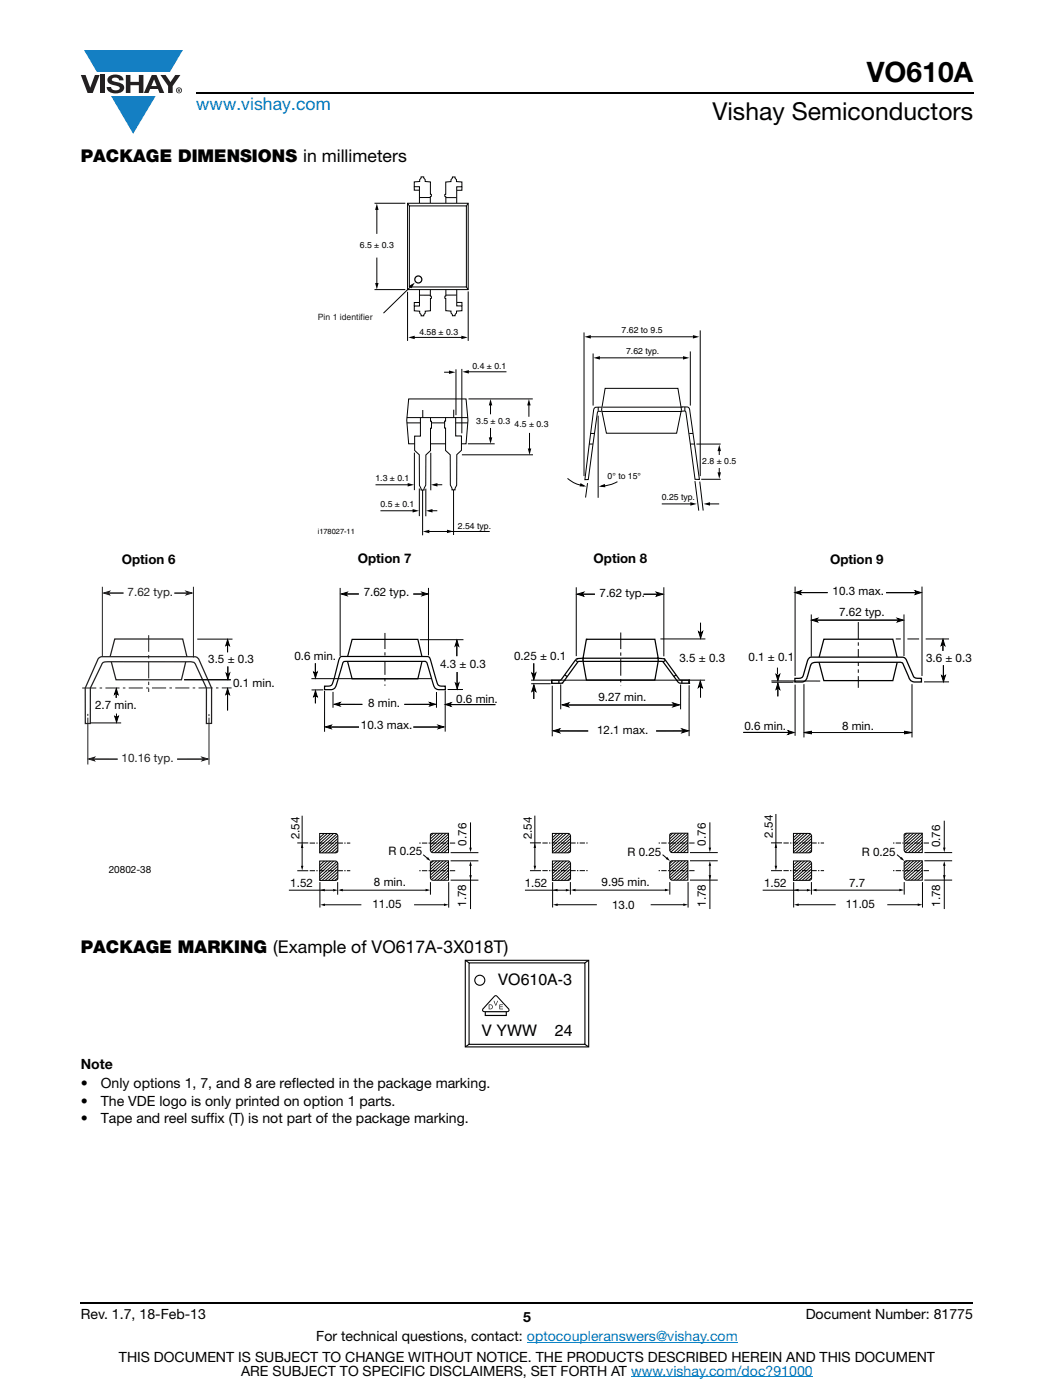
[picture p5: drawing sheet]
<svg xmlns="http://www.w3.org/2000/svg" width="210mm" height="279mm" viewBox="0 0 210 279" stroke-linecap="round" stroke-linejoin="round" font-family="sans-serif">
<g fill="#147fc3">
<path d="M16.8 10h19.7l-2.6 4.3h-1.1h-13.5z"/>
<path d="M22.2 19.2h8.9l-4.5 7.5z"/>
</g>
<g fill="#231f20">
<path d="M16.1 15h1l.9 2.5 .9-2.5h1l-1.4 3.6h-1z"/>
<path d="M20 15h.9v3.6h-.9z"/>
<path d="M21.8 15.3a2.1 2.1 0 0 1 2.7 .3l.1 .4h-.8a.79 .79 0 0 0-.7-.5 .79 .79 0 0 0-.8 .4l.2 .3 1 .2a1.08 1.08 0 0 1 1.3 1 1.08 1.08 0 0 1-1.1 1.2 1.73 1.73 0 0 1-2.4-1.2h.9a.96 .96 0 0 0 .8 .6 .96 .96 0 0 0 .9-.4 1.31 1.31 0 0 0-1.2-.6 1.03 1.03 0 0 1-1.1-.6 1.03 1.03 0 0 1 .2-1.1z"/>
<path d="M25.1 15h.9v1.3h1.7v-1.3h.9v3.6h-.9v-1.6h-1.7v1.6h-.9z"/>
<path d="M32 15h1l1 1.4 1-1.4h1l-1.6 2.2v1.4h-.9v-1.4z"/>
<path d="M30.7 15.9l.6 1.3h-1.1zM30.3 15l-1.6 3.6h.9l.4-.8h1.5l.3 .8h1l-1.6-3.6z"/>
<path d="M35.3 18a.46 .46 0 0 1 .9 0 .46 .46 0 0 1-.9 0zM35.1 18a.6 .6 0 0 0 1.2 0 .6 .6 0 0 0-1.2 0z"/>
<path d="M35.6 17.8h.2v.2h-.2zM35.5 17.7v.7h.1v-.3l.4 .3-.2-.3 .2-.2-.1-.2z"/>
</g>
<path d="M39.1 18.6h155M16.1 260h178" fill="none" stroke="#000" stroke-width=".36"/>
<path d="M105.1 267.9h42.1M125.9 274.8h36.3" fill="none" stroke="#007ec4" stroke-width=".2"/>
<path d="M63.4 35.2h83.5v71.6h-83.5z" fill="#fff"/>
<g fill="#000">
<path d="M75.2 40.6l.3 1.3h-.7zM74.8 56.5h.7l-.3 1.3zM81.4 67.3l1.3-.3v.7zM92 67l1.3 .3-1.3 .4zM118.4 71.4l1.3-.3v.7zM136.2 71.1l1.3 .3-1.3 .4zM81.3 96.4l1.3 .4-1.3 .3zM86 96.8l1.3-.4v.7zM97.9 79.6l.3 1.3h-.7zM97.5 87.3h.7l-.3 1.3zM105.5 79.6l.4 1.3h-.7zM105.3 89.5h.7l-.4 1.3z"/>
<path d="M115.8 96.4l1.1 .7h-1.3zM119.4 97.1l1.2-.5 .2 .7zM143.5 88.7l.3 1.3h-.7zM143.1 94.3h.7l-.3 1.2zM84.4 106.1l1.2-.4v.7zM89.2 105.7l1.2 .4-1.2 .3zM137.7 100.2l1.3 .4-1.3 .3zM140.4 100.6l1.2-.4v.7z"/>
</g>
<g fill="none" stroke="#000" stroke-width=".2">
<path d="M82.6 37.3v.7h1M85.8 39.4h-2.1M89 39.4h2.1M92.1 37.3v.7h-.9M74.7 57.8h6.2M74.7 40.6h6.2M75.2 41.7v5M75.2 51.4v5.3M81.3 40.6h12.1v17.2h-12.1zM81.3 58.2v9.8M81.3 40.6l.4 .5M81.7 41.1h11.3v16.2h-11.3z"/>
<path d="M82.2 56.9l-.3 .5M83.7 57.8v3.3h-1.1v.9l1.1 .1v.4l.3 .2v.3h.5l.3-.5v-.4l1.1-.1v-2.4l.1-.1 .1-.2-.1-.2h-.2v-1.3M83.7 58.9h2.1M85.8 40.5v-1.2l.2-.1v-.2v-.2h-.1v-2.5l-1.1-.1v-.4l-.3-.5h-.5v.3l-.3 .2v.4l-1.1 .1v1h1.1v3.2M88.9 40.5v-1.2l-.1-.1-.1-.2v-.2h.2v-2.5l1.1-.1v-.3l.3-.6h.5v.3l.3 .3v.3l1 .1v1h-1v3.2M91.1 58.9h-2.1M91.1 57.8v3.3h1v.9l-1 .1v.4l-.3 .2v.3h-.5l-.3-.5v-.4l-1.1-.1v-2.4l-.2-.1v-.2l.1-.2h.1v-1.3M93 57.3l.4 .5M93.4 40.6l-.4 .5M93.4 58.2v9.8M81.5 79.6h11.5l.4 4.3-.4 4.7h-11.5l-.4-4.7zM82.5 67.3h9.7"/>
<path d="M83.6 60.4h-1v.7M91.2 60.4h.9v.7M93.5 79.6h12.8M118.3 70.5v10.4M120.7 77.5h14.5l.7 4.3-.9 4.7h-14l-1-4.7zM137.7 70.1v10.8M74.9 96.7h6.6M81.2 84.4h12.1M82.7 90.3v7.5M84.3 91.8v15M84.3 81.8v5.4M84.3 89.1v1.5"/>
<path d="M85.9 90.4v7.4M90.5 91.8v15M90.5 81.8v5.3M90.5 89v1.6M92.1 90.8h14.2M93.3 88.6h5.4M97.8 80.7v2M97.8 85.4v2.1M105.5 80.7v2.5M105.6 86.4v3.3M113.2 95.5l1.5 1 1.8 .5M117.2 96.4l-.4 2.9"/>
<path d="M117.5 88.6h.8M117.8 86.5h.8M119.3 83v16.3M120 81.3h-.5a.79 .79 0 0 0-1.1 .9l-1.7 13.5h.7l1.8-13.3a.63 .63 0 0 1 .8-.3M120.1 82.1h15.9M120.2 81.3h15.9M123.2 96.1l-1.5 .7-1.8 .2M136 81.2h.5a.79 .79 0 0 1 1.1 .9l1.9 13.6h-.9l-1.8-13.4a.63 .63 0 0 0-.8-.3M137.5 86.5h.8M137.7 88.6h.7M138.6 96l.8 5.9M138.9 88.6h4.9"/>
<path d="M139.6 96.1l.7 5.8M139.9 95.6h3.9M143.5 89.6v4.8M85.5 106.1h12.2M132 100.6h5.8M141.4 100.6h2.1"/>
</g>
<path d="M88.9 83.3h2v3.7h1.2v2.9l-1 .8v6.1l-.3 1h-.6v-.4l-.4-.6v-6l-.9-.9v-4.5h-.2v-1.4h.2z" fill="#fff"/>
<path d="M88.9 83.3v.7h-.2v1.4h.2v4.5l.9 .9v6l.4 .6v.4h.6l.3-1v-6.1l1-.8v-2.9h-1.2v-3.7" fill="none" stroke="#000" stroke-width=".2"/>
<path d="M83.9 83.4h2v.7h.2v1.4h-.2v4.4l-.9 .9-.1 6-.3 .7v.3h-.6l-.3-.9-.1-6.1-.9-.9v-2.9h1.2z" fill="#fff"/>
<path d="M88.6 74.3h1.2M91 73.7v9.2M92.1 73.6v12.9M93.3 74.2h7.7M119.6 71.4h16.6M81.2 83.3h12.1M83.9 83.4v3.6h-1.2v2.9l.9 .9 .1 6.1 .3 .9h.6v-.3l.3-.7 .1-6 .9-.9v-4.4h.2v-1.4h-.2v-.7M86.5 96.7h1.7M119.3 81.2v.8M136.6 81.2v.8" fill="none" stroke="#000" stroke-width=".2"/>
<path d="M89.6 73.9l1.2 .4-1.2 .3zM92.2 74.2l1.3-.3v.6z" fill="#000"/>
<circle cx="83.4" cy="55.8" r=".7" fill="#fff"/>
<circle cx="83.4" cy="55.8" r=".7" fill="none" stroke="#000" stroke-width=".25"/>
<path d="M81.6 57.1l1.1-.7-.6 1.1z" fill="#000"/>
<path d="M82 57.2l-5.5 5.3" fill="none" stroke="#000" stroke-width=".2"/>
<path d="M143.2 90.9h.6v2.4h-.6z" fill="#fff"/>
<path d="M116.6 67.2l1.3-.3v.7zM138.2 66.9l1.3 .3-1.3 .4zM82.3 101.6l1.3 .3-1.3 .4zM85 101.9l1.3-.3v.7z" fill="#000"/>
<path d="M116.5 66.3v28.7M117.8 67.2h20.4M139.7 65.9v29.1M83.6 97.5v5.5M84.9 97.5v5.5M75.9 101.9h6.5M85.5 101.9h1.7" fill="none" stroke="#000" stroke-width=".2"/>
<path d="M16.4 110.2h177.5v71.6h-177.5z" fill="#fff"/>
<path d="M22.9 127.5h13.5l1 4.1-.3 .4-.9 3.7h-13.1l-.9-3.8-.4-.3z" fill="none" stroke="#231f20" stroke-width=".25"/>
<path d="M19.7 131.3l.5-.2h17.2h1.6l.3 .1 .3 .3 2.6 5.8v7.1h-1v-7.1l-2.1-4.6a.94 .94 0 0 0-1.2-.6h-16a1.33 1.33 0 0 0-1.6 .6l-2.3 4.6v7.1h-1v-7.1z" fill="#fff"/>
<path d="M19.7 131.3l.5-.2h17.2h1.6l.3 .1 .3 .3 2.6 5.8v7.1h-1v-7.1l-2.1-4.6a.94 .94 0 0 0-1.2-.6h-16a1.33 1.33 0 0 0-1.6 .6l-2.3 4.6v7.1h-1v-7.1z" fill="none" stroke="#231f20" stroke-width=".25"/>
<path d="M17.5 143.2v9.4M35.3 151.5h5.5M41.7 143.2v9.4" fill="none" stroke="#231f20" stroke-width=".2"/>
<path d="M40.3 151.1l1.2 .4-1.2 .3 .3-.3z" fill="#231f20"/>
<path d="M18.3 151.5h5.2M40.3 151.1l1.2 .4-1.2 .3 .3-.3z" fill="none" stroke="#231f20" stroke-width=".2"/>
<path d="M17.7 151.5l1.2-.4-.3 .4 .3 .3z" fill="#231f20"/>
<path d="M17.5 142.5v.4M17.7 151.5l1.2-.4-.3 .4 .3 .3zM41.7 142.5v.4" fill="none" stroke="#231f20" stroke-width=".2"/>
<path d="M29.7 126.8v11.3" fill="none" stroke="#231f20" stroke-width=".2" stroke-dasharray="3.3 .7 .7 .7" stroke-linecap="butt"/>
<path d="M37.1 118l1.2 .4-1.2 .3 .3-.3z" fill="#231f20"/>
<path d="M20.4 117.1v13.9M37.1 118l1.2 .4-1.2 .3 .3-.3z" fill="none" stroke="#231f20" stroke-width=".2"/>
<path d="M20.7 118.4l1.2-.4-.3 .4 .3 .3z" fill="#231f20"/>
<path d="M20.7 118.4l1.2-.4-.3 .4 .3 .3zM21.4 118.4h3.2M34.8 118.4h2.8M38.6 117.1v14.1" fill="none" stroke="#231f20" stroke-width=".2"/>
<path d="M70.2 127.6h13.2l.9 3.9-.9 4h-13.2l-1-4z" fill="none" stroke="#000" stroke-width=".24"/>
<path d="M67.9 117.3v13.6M68.1 118.5l1.2-.3-.3 .3 .2 .4zM68.8 118.5h2.8M82.4 118.6h2M84.2 118.2l1.1 .3-1.1 .4 .3-.4zM87.1 138.1v3.1M66.7 140.6l1.2-.4-.3 .4 .2 .3zM67.3 140.6h5M80.7 140.6h5.5M85.7 140.2l1.2 .4-1.2 .3 .3-.3z" fill="none" stroke="#000" stroke-width=".2"/>
<path d="M68.1 118.5l1.2-.3-.3 .3 .2 .4zM84.2 118.2l1.1 .3-1.1 .4 .3-.4zM66.7 140.6l1.2-.4-.3 .4 .2 .3zM85.7 140.2l1.2 .4-1.2 .3 .3-.3z" fill="#000"/>
<path d="M76.8 126.3v10.5" fill="none" stroke="#000" stroke-width=".2" stroke-dasharray="3.2 .6 .6 .6" stroke-linecap="butt"/>
<path d="M67.9 131.1l17.5-.1 .4 .5 1.4 4.9a.76 .76 0 0 0 .9 .5h.7v.7h-1.4a1.25 1.25 0 0 1-1-1.2l-1.1-3.8-.3-.6h-15.6l-.9 .1-1.4 4.6a1.11 1.11 0 0 1-1 .9h-1.4v-.7a1.27 1.27 0 0 0 1.6-.5l1.3-4.7z" fill="#fff"/>
<path d="M67.9 131.1l17.5-.1 .4 .5 1.4 4.9a.76 .76 0 0 0 .9 .5h.7v.7h-1.4a1.25 1.25 0 0 1-1-1.2l-1.1-3.8-.3-.6h-15.6l-.9 .1-1.4 4.6a1.11 1.11 0 0 1-1 .9h-1.4v-.7a1.27 1.27 0 0 0 1.6-.5l1.3-4.7z" fill="none" stroke="#000" stroke-width=".24"/>
<g fill="none" stroke="#000" stroke-width=".2">
<path d="M85.5 117.3v13.5M115 117.2v13.7M115.1 118.6l1.4-.4-.4 .4 .3 .4zM116 118.6h2.7M128.4 118.6h2.9M130.9 118.2l1.3 .4-1.3 .4 .4-.4zM132.4 117.2v13.8M158.6 118.3l1.2-.4-.3 .4 .3 .3zM159.3 118.3h5.8M176.8 118.3h6.2M182.5 117.9l1.3 .4-1.2 .3 .3-.3zM62.1 135.4h24"/>
<path d="M62.6 134.1l.3 .3 .4-.3-.4 1.2zM62.9 132.4v2.1M62.9 138.4v2M62.9 137.9l.4 1.1-.4-.3-.3 .3zM64.5 137.7h-2.3M64.7 137.9v8.1M66.4 138.1v3.1M83.8 127.7h8.6M88.8 137.8v8.2M90.8 136.3l.4 .3 .4-.3-.4 1.2zM91.1 128.3v2.6M91.1 127.8l.4 1.2-.4-.3-.3 .2z"/>
<path d="M91.2 134.1v2.6M92.4 137.6h-3.1M105.9 135.7h34.8M106.1 134.3l.4 .3 .4-.3-.4 1.3zM106.5 132.4v2.4M106.5 137.3v2.2M106.5 136.7l.4 1.3-.4-.3-.4 .3zM109.8 136.5h-3.8M110.2 136.8v10.1M111.9 136.6v5M131.7 127.5h9M135.8 136.6v5"/>
<path d="M137.5 136.8v10.1M139.4 126.1l.4 .3 .4-.4-.4 1.4zM139.7 135.9l.4 1.4-.4-.4-.4 .3zM139.7 124.3v2.4M139.7 136.8v2.4M161.8 122.6v8.4M161.9 123.8l1.2-.4-.3 .4 .3 .3zM162.7 123.8h16.8M179 123.4l1.2 .4-1.2 .3 .3-.3zM64.9 145.1l1.2-.4-.3 .4 .3 .3zM65.6 145.1h6M82.5 145.1h5.4"/>
<path d="M87.4 144.7l1.2 .4-1.2 .3 .3-.3zM88.8 140.6l1.2-.4-.3 .4 .3 .4zM89.5 140.6h9.3M110.4 145.9l1.3-.4-.4 .4 .4 .4zM111.1 145.9h6.2M112.2 140.7l1.3-.4-.4 .4 .4 .4zM113.2 140.7h21.6M130.9 145.9h5.5M134.2 140.3l1.3 .4-1.3 .4 .4-.4zM136 145.5l1.3 .4-1.3 .4 .3-.4zM160.4 146.2l1.5-.3v.5zM161.9 146.2h19.4"/>
<path d="M180.4 145.9l1.6 .3-1.6 .2z"/>
</g>
<g fill="#000">
<path d="M115.1 118.6l1.4-.4-.4 .4 .3 .4zM130.9 118.2l1.3 .4-1.3 .4 .4-.4zM158.6 118.3l1.2-.4-.3 .4 .3 .3zM182.5 117.9l1.3 .4-1.2 .3 .3-.3zM62.9 138.4v2zM62.6 134.1l.3 .3 .4-.3-.4 1.2zM62.9 137.9l.4 1.1-.4-.3-.3 .3zM91.1 127.8l.4 1.2-.4-.3-.3 .2zM90.8 136.3l.4 .3 .4-.3-.4 1.2zM106.1 134.3l.4 .3 .4-.3-.4 1.3zM106.5 136.7l.4 1.3-.4-.3-.4 .3zM139.7 135.9l.4 1.4-.4-.4-.4 .3z"/>
<path d="M139.4 126.1l.4 .3 .4-.4-.4 1.4zM161.9 123.8l1.2-.4-.3 .4 .3 .3zM179 123.4l1.2 .4-1.2 .3 .3-.3zM64.9 145.1l1.2-.4-.3 .4 .3 .3zM87.4 144.7l1.2 .4-1.2 .3 .3-.3zM88.8 140.6l1.2-.4-.3 .4 .3 .4zM110.4 145.9l1.3-.4-.4 .4 .4 .4zM112.2 140.7l1.3-.4-.4 .4 .4 .4zM134.2 140.3l1.3 .4-1.3 .4 .4-.4zM136 145.5l1.3 .4-1.3 .4 .3-.4zM160.4 146.2l1.5-.3v.5zM180.4 145.9l1.6 .3-1.6 .2z"/>
</g>
<g fill="none" stroke="#000" stroke-width=".25">
<path d="M110 136.4h1.9M110 135.8h1.8M110.1 135.6v.9M110.1 136.4h.1M111.5 135.8v.6M112.1 136.3h.1M112.4 136.1l-.5 .3M112.6 135.8h.1M112.7 134.7l.4 .3M114.8 131.8l.5 .3M115.1 131.5h.1M115.3 132.1l.2-.1h16.6l.2 .1 3.1 4.1 2.1 .1"/>
<path d="M115.3 132.1l-3 4M116.2 131.4h.1M116.2 131.7h.1M116.9 127.6h.1M117 127.6h13.6l.7 3.8h-15zM117 127.6h.1M131.3 131.4l1.1 .1 .3 .2M131.3 131.4v.6M131.3 131.9l-.7 3.8h-13.6l-.7-4.3-1.3 .1-3.1 4.2-.2 .1M132.5 131.5h.1M132.7 131.7l2.8 3.9 .3 .1M132.8 131.8l-.5 .3"/>
<path d="M134.9 134.7l-.5 .3M134.9 135.8h.1M135.8 135.7h1.7M136 135.7v.6M137.5 135.7h.1M137.5 136.3h.1M137.5 135.6v.8M164.3 127.6h13.8l1 4.1-1 4.1h-13.8l-1-4.1z"/>
</g>
<path d="M123.8 126.2v10.7" fill="none" stroke="#000" stroke-width=".2" stroke-dasharray="3.3 .7 .7 .7" stroke-linecap="butt"/>
<path d="M171.2 124.1v13.2" fill="none" stroke="#000" stroke-width=".2" stroke-dasharray="3.4 .7 .7 .7" stroke-linecap="butt"/>
<path d="M161.4 131.4l.4-.3 18.4 .1 .6 .4 1.3 3.2a.8 .8 0 0 0 1 .6h.7v.7h-1.4a1.39 1.39 0 0 1-1.2-1.3l-.9-2a.63 .63 0 0 0-.8-.6h-16a1.52 1.52 0 0 0-1.8 .6l-.7 2.3a1.16 1.16 0 0 1-1 1h-1.4v-.7a1.33 1.33 0 0 0 1.6-.6l.9-3z" fill="#fff"/>
<path d="M161.7 132.8a.97 .97 0 0 1 1.1-.6h16.7a.63 .63 0 0 1 .8 .6l1 2.3a1.19 1.19 0 0 0 1.1 1h1.4v-.7a1.33 1.33 0 0 1-1.7-.6l-1.3-3.2-.6-.4-18.4-.1-.4 .3-.3 .4-.9 3a.8 .8 0 0 1-.9 .6h-.7v.7h1.4a1.16 1.16 0 0 0 1-1" fill="none" stroke="#000" stroke-width=".25"/>
<g fill="none" stroke="#000" stroke-width=".2">
<path d="M158.6 117.1v17.8M183.9 117.1v17.8M153.9 135.9h9.7M154.8 134.6l.4 .3 .3-.3-.3 1.2zM155.1 133.2v1.4M155.2 137v2M155.2 136.4l.4 1.2-.4-.3-.4 .3zM158.3 136.2h-4.4M158.6 136.6v10.2M160.4 136.5v10.7M179.7 127.5h-1M180.3 122.6v8.3"/>
<path d="M181.9 136.5v10.7M183.3 127.5h-2.3M187.8 134.8l.4 .3 .4-.3-.4 1.2zM188.1 128.2v1.7M188.1 127.6l.4 1.3-.4-.4-.4 .3zM188.2 132.8v2.6M189.3 136.1h-5M189.3 127.5h-4.6M148.3 146.2h9.4M157.2 145.8l1.2 .4-1.2 .4 .3-.4zM59.3 173.8h2.2M59.3 168.2h2.2"/>
<path d="M60.3 162.8v10.3M63.8 171.8h3.1l.3 .2 .2 .3v3l-.1 .3-.3 .1h-3.2zM63.8 166.3h3.1l.3 .2 .2 .3v3l-.1 .3-.3 .1h-3.2zM63.8 176v5.1M64.8 171.8l-1.1 .9M64.8 166.3l-1.1 .9M65.4 166.3l-1.7 1.5M65.4 171.8l-1.7 1.5M66 166.3l-2.3 2.1M66 171.8l-2.3 2.1M66.6 166.3l-2.9 2.6M66.6 171.8l-2.9 2.6"/>
<path d="M67.3 166.3l-3.6 3.2M67.3 171.8l-3.6 3.2M67.4 176v2.6M67.4 175.1l-.7 .7M67.4 174.5l-1.3 1.3M67.4 174l-1.9 1.8M67.4 173.4l-2.6 2.4M67.4 172.8l-3.2 3M67.4 172.2l-3.7 3.4M67.4 169.6l-.7 .7M67.4 169l-1.3 1.3M67.4 168.5l-1.9 1.8"/>
<path d="M67.4 167.9l-2.6 2.4M67.4 167.3l-3.2 3M67.4 166.7l-3.7 3.4M67.9 177.7h17.4M84.4 170.6l.9 .8M85.9 176v2.6M86 166.4l.3-.1h3.2v3.9h-3.2l-.3-.2-.1-.3v-3zM86 171.9l.3-.1h3.2v3.9h-3.2l-.3-.2-.1-.3v-3zM86.5 171.7l-.7 .7M86.5 166.2l-.7 .7M87.2 171.7l-1.4 1.3M87.2 166.2l-1.4 1.3"/>
<path d="M87.8 171.7l-2 1.8M87.8 166.2l-2 1.8M88.4 171.7l-2.6 2.4M88.4 166.2l-2.6 2.4M89.1 171.7l-3.3 3M89.1 166.2l-3.3 3M89.5 176.1v5M89.5 174.8l-1 .9M89.5 172.5l-3.6 3.2M89.5 173.1l-2.9 2.6M89.5 173.6l-2.3 2.1M89.5 174.2l-1.6 1.5"/>
<path d="M89.5 171.9l-3.7 3.4M89.5 169.3l-1 .9M89.5 167l-3.6 3.2M89.5 167.6l-2.9 2.6M89.5 168.1l-2.3 2.1M89.5 168.7l-1.6 1.5M89.5 166.4l-3.7 3.4M89.9 175.7h5.5M89.9 171.8h5.5M89.9 170.2h5.5M93.9 164.1v5.2M93.9 172.5v8.9"/>
<path d="M64.5 180.6h24.4"/>
</g>
<g fill="#000">
<path d="M154.8 134.6l.4 .3 .3-.3-.3 1.2zM155.2 136.4l.4 1.2-.4-.3-.4 .3zM188.1 128.2v1.7zM188.1 127.6l.4 1.3-.4-.4-.4 .3zM187.8 134.8l.4 .3 .4-.3-.4 1.2zM157.2 145.8l1.2 .4-1.2 .4 .3-.4zM60 172.8h.5l-.2 .9zM60.3 168.3l.2 .9h-.5zM67.5 177.6l.9-.2v.5zM84.9 177.4l.9 .2-.9 .3zM85.4 171l.5 .8-.9-.4zM93.6 169.2h.5l-.2 .9z"/>
<path d="M93.6 174.7h.5l-.2 .9zM93.9 171.9l.2 .9h-.5zM63.9 180.6l.9-.3v.5zM88.6 180.3l.9 .3-.9 .2z"/>
</g>
<path d="M61.8 173.8h8.1M61.8 168.3h8.1M90.8 168.3h-7.4M90.8 173.8h-7.4" fill="none" stroke="#000" stroke-width=".2" stroke-dasharray="1.1 .3 .3 .3" stroke-linecap="butt"/>
<path d="M72.1 180.1h10.5v1.1h-10.5z" fill="#fff"/>
<g fill="none" stroke="#000" stroke-width=".2">
<path d="M153.8 173.8h2.2M153.8 168.2h2.2M154.8 162.4v10.7M158.3 171.8h3.1l.3 .1 .2 .4v3l-.1 .3-.3 .1h-3.2zM158.3 166.3h3.1l.3 .1 .2 .4v3l-.1 .3-.3 .1h-3.2zM158.3 176v5.1M159.3 171.8l-1.1 .9M159.3 166.3l-1.1 .9M159.9 171.8l-1.7 1.5M159.9 166.3l-1.7 1.5M160.5 171.8l-2.3 2.1M160.5 166.3l-2.3 2.1"/>
<path d="M161.1 171.8l-2.9 2.6M161.1 166.3l-2.9 2.6M161.9 171.8l-3.7 3.2M161.9 166.3l-3.7 3.2M161.9 176v2.5M161.9 175.1l-.7 .7M161.9 174.5l-1.3 1.3M161.9 174l-1.9 1.8M161.9 173.4l-2.6 2.4M161.9 172.8l-3.2 3M161.9 172.2l-3.7 3.4M161.9 169.6l-.7 .7"/>
<path d="M161.9 169l-1.3 1.3M161.9 168.5l-1.9 1.8M161.9 167.9l-2.6 2.4M161.9 167.3l-3.2 3M161.9 166.7l-3.7 3.4M162.4 177.6h17.4M178.9 170.6l.9 .7M180.4 176v2.5M180.5 166.4l.3-.1h3.2v3.9h-3.2l-.3-.2-.1-.3v-3.1zM180.5 171.9l.3-.1h3.2v3.9h-3.2l-.3-.2-.1-.3v-3.1zM181 171.7l-.7 .7M181 166.2l-.7 .7"/>
<path d="M181.7 171.7l-1.4 1.3M181.7 166.2l-1.4 1.3M182.3 166.2l-2 1.8M182.3 171.7l-2 1.8M182.9 166.2l-2.6 2.4M182.9 171.7l-2.6 2.4M183.6 166.2l-3.3 3M183.6 171.7l-3.3 3M184 176v5.1M184 174.8l-1 .9M184 172.5l-3.6 3.2M184 173.1l-2.9 2.6"/>
<path d="M184 173.6l-2.3 2.1M184 174.2l-1.6 1.5M184 171.9l-3.7 3.4M184 169.3l-1 .9M184 167l-3.6 3.2M184 167.5l-2.9 2.7M184 168.1l-2.3 2.1M184 168.7l-1.6 1.5M184 166.4l-3.7 3.3M184.4 175.6h5.5M184.4 171.8h5.5M184.4 170.2h5.5"/>
<path d="M188.4 163.8v5.5M188.4 172.5v8.9M159 180.6h24.4"/>
</g>
<path d="M156.3 173.8h8.1M156.3 168.2h8.1M185.3 168.2h-7.4M185.3 173.8h-7.4" fill="none" stroke="#000" stroke-width=".2" stroke-dasharray="1.1 .3 .3 .3" stroke-linecap="butt"/>
<path d="M154.5 172.8h.5l-.2 .9zM154.8 168.3l.2 .9h-.5zM162 177.6l.9-.2v.5zM179.4 177.4l.9 .2-.9 .3zM179.9 171l.5 .8-.9-.4zM188.1 169.2h.5l-.2 .9zM188.1 174.7h.5l-.2 .9zM188.4 171.9l.2 .9h-.5zM158.4 180.6l.9-.3v.5zM183.1 180.3l.9 .3-.9 .2z" fill="#000"/>
<path d="M166.7 180.1h10.3v1.1h-10.3z" fill="#fff"/>
<g fill="#000">
<path d="M63.9 177.6l.9-.2v.5zM66.5 177.4l.9 .3-.9 .2zM106.4 172.8h.5l-.2 .9zM106.7 168.3l.2 .9h-.5zM113.9 177.6l.9-.2v.5zM132.6 177.4l1 .2-1 .3zM133.1 171l.6 .8-.9-.4zM141.4 169.2h.5l-.3 .9zM141.4 174.7h.5l-.3 .9zM141.6 171.9l.3 .9h-.5zM158.4 177.6l.9-.2v.5zM161 177.4l.9 .3-.9 .2z"/>
<path d="M110.3 180.6l.9-.3v.5zM136.3 180.3l.9 .3-.9 .2z"/>
</g>
<g fill="none" stroke="#000" stroke-width=".2">
<path d="M57.6 177.7h8.9M105.7 173.8h2.2M105.7 168.2h2.2M106.7 162.8v10.3M110.2 171.8h3.2l.2 .1 .2 .4v3l-.1 .3-.3 .1h-3.2zM110.2 166.3h3.2l.2 .1 .2 .4v3l-.1 .3-.3 .1h-3.2zM110.2 176v5.1M111.2 171.8l-1.1 .9M111.2 166.3l-1.1 .9M111.8 171.8l-1.7 1.5M111.8 166.3l-1.7 1.5M112.4 171.8l-2.3 2.1"/>
<path d="M112.4 166.3l-2.3 2.1M113 171.8l-2.9 2.6M113 166.3l-2.9 2.6M113.8 171.8l-3.7 3.2M113.8 166.3l-3.7 3.2M113.8 176v2.5M113.9 175.1l-.8 .7M113.9 174.5l-1.4 1.3M113.9 174l-2 1.8M113.9 173.4l-2.7 2.4M113.9 172.8l-3.3 3M113.9 172.2l-3.8 3.4"/>
<path d="M113.9 169.6l-.8 .7M113.9 169l-1.4 1.3M113.9 168.5l-2 1.8M113.9 167.9l-2.7 2.4M113.9 167.3l-3.3 3M113.9 166.7l-3.8 3.4M114.4 177.6h18.6M132.2 170.6l.9 .7M133.6 176v2.5M133.7 166.4l.3-.1h3.2v3.9h-3.1l-.3-.2-.2-.3v-3.1zM133.7 171.9l.3-.1h3.2v3.9h-3.1l-.3-.2-.2-.3v-3.1zM134.3 171.7l-.7 .7"/>
<path d="M134.3 166.2l-.7 .7M134.9 171.7l-1.3 1.3M134.9 166.2l-1.3 1.3M135.5 166.2l-1.9 1.8M135.5 171.7l-1.9 1.8M136.2 166.2l-2.6 2.4M136.2 171.7l-2.6 2.4M136.8 166.2l-3.2 3M136.8 171.7l-3.2 3M137.3 176v5.1M137.3 174.8l-1.1 .9M137.3 172.5l-3.7 3.2"/>
<path d="M137.3 173.1l-2.9 2.6M137.3 173.6l-2.3 2.1M137.3 174.2l-1.7 1.5M137.3 171.9l-3.7 3.4M137.3 169.3l-1.1 .9M137.3 167l-3.7 3.2M137.3 167.6l-2.9 2.6M137.3 168.1l-2.3 2.1M137.3 168.7l-1.7 1.5M137.3 166.4l-3.7 3.4M137.6 175.6h5.6M137.6 171.8h5.6"/>
<path d="M137.6 170.2h5.6M141.6 164.1v5.2M141.6 172.5v8.9M152.1 177.7h8.9M110.9 180.6h25.7"/>
</g>
<path d="M108.2 173.8h9.1M108.2 168.2h9.1M138.5 168.2h-7.4M138.5 173.8h-7.4" fill="none" stroke="#000" stroke-width=".2" stroke-dasharray="1.1 .3 .3 .3" stroke-linecap="butt"/>
<path d="M119.1 180.1h10.7v1.1h-10.7z" fill="#fff"/>
<path d="M110.3 177.6l.9-.2v.5zM112.9 177.4l.9 .3-.9 .2z" fill="#000"/>
<path d="M104.7 177.7h8.2" fill="none" stroke="#000" stroke-width=".2"/>
<path d="M161.7 132.7l-.7 2.5z" fill="#fff"/>
<path d="M161.7 132.7l-.7 2.5" fill="none" stroke="#000" stroke-width=".25"/>
<path d="M16.4 137.3h29.8" fill="none" stroke="#231f20" stroke-width=".2" stroke-dasharray="2.8 .7 .5 .7" stroke-linecap="butt"/>
<path d="M23.2 138v1.3zM23.2 137.4l.4 1.2-.4-.3-.4 .3zM45.4 128.2v2zM45.4 127.7l.4 1.1-.4-.3-.3 .3zM45.4 137.4l.4 1.2-.4-.3-.3 .3zM45.4 133v1.9zM45.1 134.4l.4 .2 .3-.3-.3 1.2zM23.2 142.4v1zM22.9 143l.4 .3 .3-.3-.3 1.1z" fill="#000"/>
<g fill="none" stroke="#000" stroke-width=".2">
<path d="M23.2 138v1.3M23.2 137.4l.4 1.2-.4-.3-.4 .3zM36.7 135.7h9.3M39.3 127.5h7.1M45.1 134.4l.4 .2 .3-.3-.3 1.2zM45.4 128.2v2M45.4 137.8v4M45.4 127.7l.4 1.1-.4-.3-.3 .3zM45.4 137.4l.4 1.2-.4-.3-.3 .3zM45.4 133v1.9M18.1 144.3h6.1M22.9 143l.4 .3 .3-.3-.3 1.1z"/>
<path d="M23.2 142.4v1"/>
</g>
<path d="M92.7 191.5h24.9v17.5h-24.9z" fill="#fff"/>
<g fill="none" stroke="#000" stroke-width=".22">
<path d="M92.8 191.7h24.6v17.2h-24.6zM92.8 191.7l.8 .5M93.6 192.2h23.1v16.2h-23.1zM117.4 191.7l-.7 .5M93.6 208.4l-.7 .5M116.7 208.4l.7 .5"/>
<circle cx="95.7" cy="195.6" r="1"/>
</g>
<g fill="#000">
<path d="M98.5 199.7h.1l.3 .9 .3-.9h.1l-.3 1h-.2zM99.6 200.5h.7v.1h-.5v.3h.5v.1h-.5v.3h.5v.1h-.7z"/>
<path d="M97.6 200.6v.7a.39 .39 0 0 0 .6-.4 .39 .39 0 0 0-.6-.3zM97.5 200.5h.3a.48 .48 0 0 1 .5 .4 .48 .48 0 0 1-.5 .5h-.3z"/>
<path d="M98.6 199l.3-.2 .2 .2 2.3 2.5v.2h-4.9l-.1-.2zM96.9 202h4v.5h-4zM98.5 198.8l-2.2 2.4a.44 .44 0 0 0 .1 .7l.3 .1v.8h4.4v-.8l.3-.1a.45 .45 0 0 0 .1-.7l-2.3-2.4a.44 .44 0 0 0-.7 0z"/>
</g>
<text font-size="5.6" x="172.9" y="16.4">VO610A</text>
<text font-size="4.9" x="142.1" y="24">Vishay Semiconductors</text>
<text font-size="3.5" fill="#007ec4" x="39.1" y="21.9">www.vishay.com</text>
<g font-size="3.5">
<text x="16.1" y="32.3">PACKAGE DIMENSIONS in millimeters</text>
<text x="16.1" y="190.1">PACKAGE MARKING (Example of VO617A-3X018T)</text>
</g>
<g font-size="3.2">
<text x="99.3" y="196.6">VO610A-3</text>
<text x="96" y="206.8">V YWW</text>
<text x="110.7" y="206.8">24</text>
</g>
<g font-size="2.8">
<text x="16.1" y="213.3">Note</text>
<text x="16.1" y="217.2">•</text>
<text x="16.1" y="220.7">•</text>
<text x="20.1" y="217.2">Only options 1, 7, and 8 are reflected in the package marking.</text>
<text x="20.1" y="220.7">The VDE logo is only printed on option 1 parts.</text>
<text x="16.1" y="224.2">•</text>
<text x="20.1" y="224.2">Tape and reel suffix (T) is not part of the package marking.</text>
<text x="16.1" y="263.3">Rev. 1.7, 18-Feb-13</text>
<text x="104.3" y="263.8">5</text>
<text x="160.7" y="263.3">Document Number: 81775</text>
<text x="63.1" y="267.7">For technical questions, contact: optocoupleranswers@vishay.com</text>
<text x="23.7" y="271.7">THIS DOCUMENT IS SUBJECT TO CHANGE WITHOUT NOTICE. THE PRODUCTS DESCRIBED HEREIN AND THIS DOCUMENT</text>
<text x="48.1" y="274.6">ARE SUBJECT TO SPECIFIC DISCLAIMERS, SET FORTH AT www.vishay.com/doc?91000</text>
</g>
<g font-size="2.7">
<text x="24.3" y="112.5">Option 6</text>
<text x="71.4" y="112.4">Option 7</text>
<text x="118.4" y="112.4">Option 8</text>
<text x="165.6" y="112.5">Option 9</text>
</g>
<g font-size="2.3" fill="#231f20">
<text x="25.5" y="118.9">7.62 typ.</text>
<text x="24.3" y="152.2">10.16 typ.</text>
</g>
<g font-size="2.3">
<text x="72.6" y="119">7.62 typ.</text>
<text x="119.6" y="119.2">7.62 typ.</text>
<text x="166.1" y="118.8">10.3 max.</text>
<text x="167.4" y="123">7.62 typ.</text>
<text x="58.7" y="131.7">0.6 min.</text>
<text x="102.6" y="131.8">0.25 ± 0.1</text>
<text x="41.6" y="132.3">3.5 ± 0.3</text>
<text x="46.5" y="137.2">0.1 min.</text>
<text x="87.8" y="133.4">4.3 ± 0.3</text>
<text x="135.5" y="132.2">3.5 ± 0.3</text>
<text x="149.3" y="132">0.1 ± 0.1</text>
<text x="184.7" y="132">3.6 ± 0.3</text>
<text x="19" y="141.6">2.7 min.</text>
<text x="73.5" y="141">8 min.</text>
<text x="91" y="140.3">0.6 min.</text>
<text x="119.4" y="140">9.27 min.</text>
<text x="72" y="145.6">10.3 max.</text>
<text x="119.1" y="146.5">12.1 max.</text>
<text x="148.5" y="145.7">0.6 min.</text>
<text x="168" y="145.7">8 min.</text>
<text x="59.7" y="167.5" transform="rotate(-90 59.7 167.5)">2.54</text>
<text x="106.1" y="167.5" transform="rotate(-90 106.1 167.5)">2.54</text>
<text x="154.2" y="167.2" transform="rotate(-90 154.2 167.2)">2.54</text>
<text x="77.5" y="170.6">R 0.25</text>
<text x="93.1" y="168.8" transform="rotate(-90 93.1 168.8)">0.76</text>
<text x="125.2" y="170.8">R 0.25</text>
<text x="140.8" y="168.7" transform="rotate(-90 140.8 168.7)">0.76</text>
<text x="171.9" y="170.8">R 0.25</text>
<text x="187.6" y="169.1" transform="rotate(-90 187.6 169.1)">0.76</text>
<text x="57.9" y="177.1">1.52</text>
<text x="74.6" y="176.9">8 min.</text>
<text x="104.7" y="177.1">1.52</text>
<text x="120" y="176.9">9.95 min.</text>
<text x="152.4" y="177.1">1.52</text>
<text x="169.4" y="177">7.7</text>
<text x="74.3" y="181.3">11.05</text>
<text x="93" y="181" transform="rotate(-90 93 181)">1.78</text>
<text x="122.1" y="181.3">13.0</text>
<text x="140.8" y="181" transform="rotate(-90 140.8 181)">1.78</text>
<text x="168.7" y="181.2">11.05</text>
<text x="187.5" y="181" transform="rotate(-90 187.5 181)">1.78</text>
</g>
<text font-size="2" x="21.7" y="174.2">20802-38</text>
<g font-size="1.7">
<text x="71.8" y="49.6">6.5 ± 0.3</text>
<text x="83.7" y="66.9">4.58 ± 0.3</text>
<text x="124" y="66.4">7.62 to 9.5</text>
<text x="124.9" y="70.6">7.62 typ.</text>
<text x="94.3" y="73.6">0.4 ± 0.1</text>
<text x="95" y="84.6">3.5 ± 0.3</text>
<text x="102.7" y="85.1">4.5 ± 0.3</text>
<text x="74.9" y="96">1.3 ± 0.1</text>
<text x="121.2" y="95.7">0° to 15°</text>
<text x="140.1" y="92.7">2.8 ± 0.5</text>
<text x="75.9" y="101.2">0.5 ± 0.1</text>
<text x="132" y="99.8">0.25 typ.</text>
<text x="91.3" y="105.5">2.54 typ.</text>
</g>
<text font-size="1.7" fill="#201d1e" x="63.4" y="63.8">Pin 1 identifier</text>
<text font-size="1.5" x="63.4" y="106.5">i178027-11</text>
</svg>
